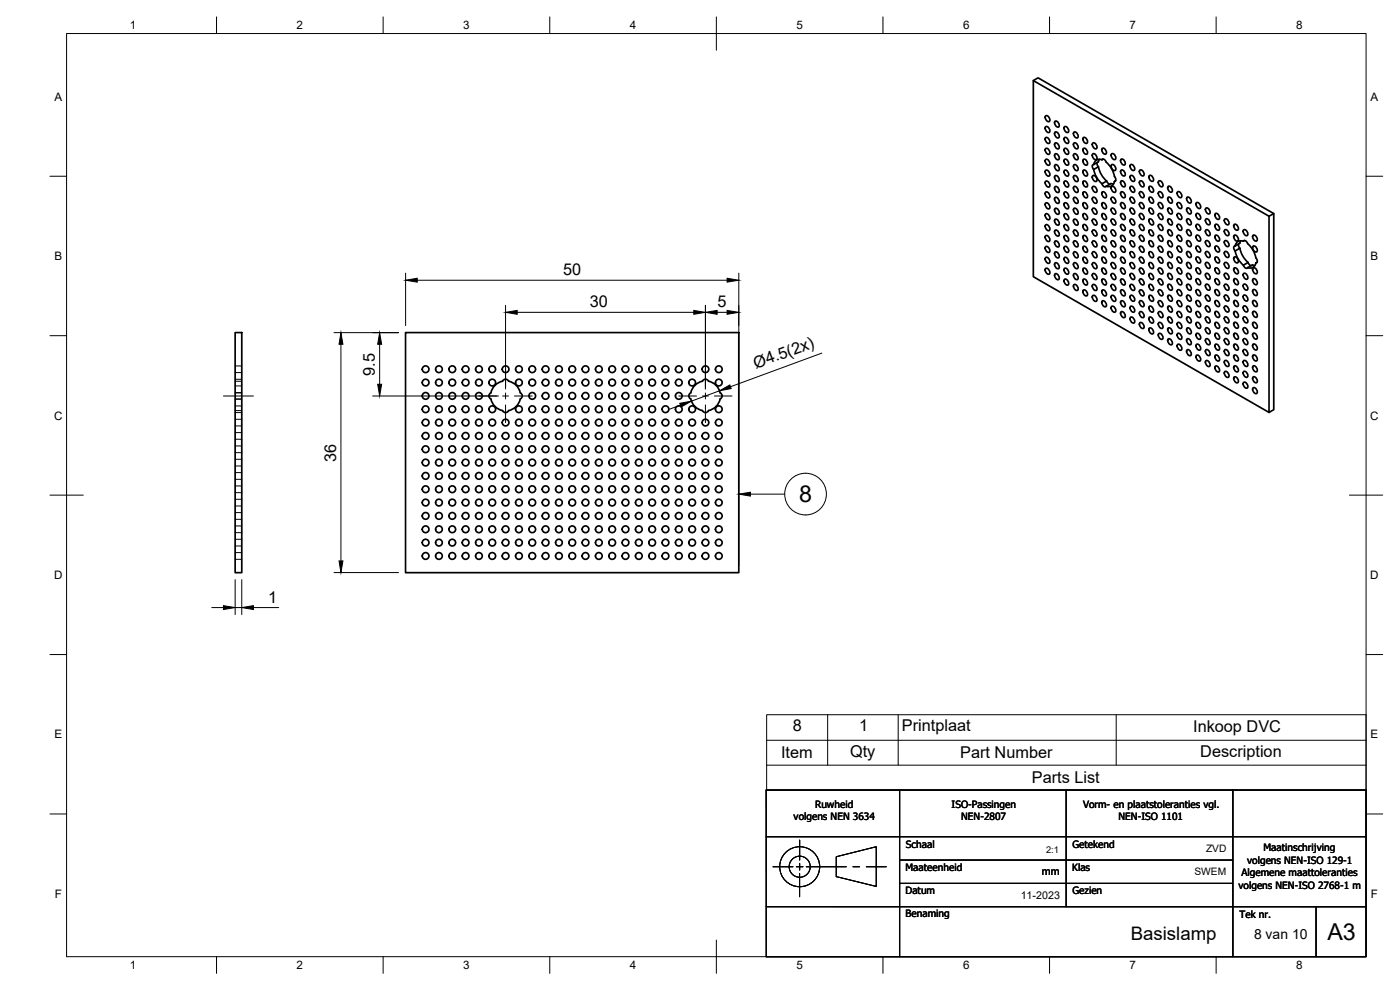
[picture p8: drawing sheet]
<svg xmlns="http://www.w3.org/2000/svg" width="420mm" height="297mm" viewBox="0 0 420 297" stroke-linecap="round" stroke-linejoin="round" font-family="sans-serif">
<!-- layer: Visible -->
<g fill="none" stroke="#000" stroke-width=".51">
<path d="M310.1 24.2l70.8 40.7v58.8l-70.8-40.7zM310.1 24.2l1.4-.8 70.8 40.7M313.9 38a1.16 1.16 0 0 1 1 1.7 1.16 1.16 0 0 1-1-1.7zM313.9 34.7a1.16 1.16 0 0 1 1 1.8 1.16 1.16 0 0 1-1-1.8zM316.7 39.6a1.16 1.16 0 0 1 1 1.8 1.16 1.16 0 0 1-1-1.8zM316.7 36.4a1.16 1.16 0 0 1 1 1.7 1.16 1.16 0 0 1-1-1.7zM319.5 38a1.16 1.16 0 0 1 1 1.7 1.16 1.16 0 0 1-1-1.7zM322.4 39.6a1.16 1.16 0 0 1 1 1.8 1.16 1.16 0 0 1-1-1.8zM313.9 57.6a1.16 1.16 0 0 1 1 1.8 1.16 1.16 0 0 1-1-1.8zM313.9 54.3a1.16 1.16 0 0 1 1 1.8 1.16 1.16 0 0 1-1-1.8zM313.9 51.1a1.16 1.16 0 0 1 1 1.7 1.16 1.16 0 0 1-1-1.7zM313.9 47.8a1.16 1.16 0 0 1 1 1.8 1.16 1.16 0 0 1-1-1.8z"/>
<path d="M313.9 44.5a1.16 1.16 0 0 1 1 1.8 1.16 1.16 0 0 1-1-1.8zM313.9 41.3a1.16 1.16 0 0 1 1 1.7 1.16 1.16 0 0 1-1-1.7zM316.7 59.2a1.16 1.16 0 0 1 1 1.8 1.16 1.16 0 0 1-1-1.8zM316.7 56a1.16 1.16 0 0 1 1 1.7 1.16 1.16 0 0 1-1-1.7zM316.7 52.7a1.16 1.16 0 0 1 1 1.7 1.16 1.16 0 0 1-1-1.7zM316.7 49.4a1.16 1.16 0 0 1 1 1.8 1.16 1.16 0 0 1-1-1.8zM316.7 46.2a1.16 1.16 0 0 1 1 1.7 1.16 1.16 0 0 1-1-1.7zM316.7 42.9a1.16 1.16 0 0 1 1 1.7 1.16 1.16 0 0 1-1-1.7zM319.5 57.6a1.16 1.16 0 0 1 1 1.8 1.16 1.16 0 0 1-1-1.8zM319.5 54.3a1.16 1.16 0 0 1 1 1.8 1.16 1.16 0 0 1-1-1.8zM319.5 51.1a1.16 1.16 0 0 1 1 1.7 1.16 1.16 0 0 1-1-1.7zM319.5 47.8a1.16 1.16 0 0 1 1 1.7 1.16 1.16 0 0 1-1-1.7z"/>
<path d="M319.5 44.5a1.16 1.16 0 0 1 1 1.8 1.16 1.16 0 0 1-1-1.8zM319.5 41.2a1.16 1.16 0 0 1 1 1.8 1.16 1.16 0 0 1-1-1.8zM322.4 59.2a1.16 1.16 0 0 1 1 1.8 1.16 1.16 0 0 1-1-1.8zM322.4 56a1.16 1.16 0 0 1 1 1.7 1.16 1.16 0 0 1-1-1.7zM322.4 52.7a1.16 1.16 0 0 1 1 1.7 1.16 1.16 0 0 1-1-1.7zM322.4 49.4a1.16 1.16 0 0 1 1 1.8 1.16 1.16 0 0 1-1-1.8zM322.4 46.2a1.16 1.16 0 0 1 1 1.7 1.16 1.16 0 0 1-1-1.7zM322.4 42.9a1.16 1.16 0 0 1 1 1.7 1.16 1.16 0 0 1-1-1.7zM325.2 57.6a1.16 1.16 0 0 1 1 1.7 1.16 1.16 0 0 1-1-1.7zM325.2 54.3a1.16 1.16 0 0 1 1 1.8 1.16 1.16 0 0 1-1-1.8zM325.2 51a1.16 1.16 0 0 1 1 1.8 1.16 1.16 0 0 1-1-1.8zM325.2 47.8a1.16 1.16 0 0 1 1 1.7 1.16 1.16 0 0 1-1-1.7z"/>
<path d="M325.2 44.5a1.16 1.16 0 0 1 1 1.7 1.16 1.16 0 0 1-1-1.7zM325.2 41.2a1.16 1.16 0 0 1 1 1.8 1.16 1.16 0 0 1-1-1.8zM328 59.2a1.16 1.16 0 0 1 1 1.8 1.16 1.16 0 0 1-1-1.8zM328 55.9a1.16 1.16 0 0 1 1 1.8 1.16 1.16 0 0 1-1-1.8zM328 52.7a1.16 1.16 0 0 1 1 1.7 1.16 1.16 0 0 1-1-1.7zM328 46.1a1.16 1.16 0 0 1 1 1.8 1.16 1.16 0 0 1-1-1.8zM328 42.9a1.16 1.16 0 0 1 1 1.7 1.16 1.16 0 0 1-1-1.7zM329.3 48.8l.2 1a10.5 10.5 0 0 0 2.8 4.9l.8 .6M329.6 48.6l-1.4 .8M329.6 50l-1.4 .9M329.9 47.8l-.2 .8M330.9 57.6a1.16 1.16 0 0 1 1 1.7 1.16 1.16 0 0 1-1-1.7z"/>
<path d="M330.9 44.5a1.16 1.16 0 0 1 1 1.7 1.16 1.16 0 0 1-1-1.7zM331 47.7l-.3 .2M332.1 54.3l-1.4 .8M333.7 59.2a1.16 1.16 0 0 1 1 1.7 1.16 1.16 0 0 1-1-1.7zM333.7 55.9a1.16 1.16 0 0 1 1 1.8 1.16 1.16 0 0 1-1-1.8zM333.7 49.4a1.16 1.16 0 0 1 1 1.7 1.16 1.16 0 0 1-1-1.7zM333.7 46.1a1.16 1.16 0 0 1 1 1.8 1.16 1.16 0 0 1-1-1.8zM334.2 55.2l-.8-.1-1.4 .8M334.5 54.4a.84 .84 0 0 0 0-1.5 8.8 8.8 0 0 0-2.6-4.5l-.3-.4a.52 .52 0 0 0-.9-.1 1.76 1.76 0 0 0-2.5 1.4 .84 .84 0 0 0-.4 .8 .84 .84 0 0 0 .4 .7 8.9 8.9 0 0 0 2.6 4.6l.3 .4a.52 .52 0 0 0 .9 .1M334.5 54.4a1.74 1.74 0 0 1-2.5 1.5M334.8 54.3l-.3 .1M336.5 57.6a1.16 1.16 0 0 1 1 1.7 1.16 1.16 0 0 1-1-1.7z"/>
<path d="M336.5 54.3a1.16 1.16 0 0 1 1 1.7 1.16 1.16 0 0 1-1-1.7zM336.5 51a1.16 1.16 0 0 1 1 1.8 1.16 1.16 0 0 1-1-1.8zM336.5 47.7a1.16 1.16 0 0 1 1 1.8 1.16 1.16 0 0 1-1-1.8zM339.3 59.2a1.16 1.16 0 0 1 1 1.7 1.16 1.16 0 0 1-1-1.7zM339.3 55.9a1.16 1.16 0 0 1 1 1.8 1.16 1.16 0 0 1-1-1.8zM339.3 52.7a1.16 1.16 0 0 1 1 1.7 1.16 1.16 0 0 1-1-1.7zM339.3 49.4a1.16 1.16 0 0 1 1 1.7 1.16 1.16 0 0 1-1-1.7zM342.2 57.5a1.16 1.16 0 0 1 1 1.8 1.16 1.16 0 0 1-1-1.8zM342.2 54.3a1.16 1.16 0 0 1 1 1.7 1.16 1.16 0 0 1-1-1.7zM342.2 51a1.16 1.16 0 0 1 1 1.7 1.16 1.16 0 0 1-1-1.7zM345 59.2a1.16 1.16 0 0 1 1 1.7 1.16 1.16 0 0 1-1-1.7zM345 55.9a1.16 1.16 0 0 1 1 1.8 1.16 1.16 0 0 1-1-1.8z"/>
<path d="M345 52.6a1.16 1.16 0 0 1 1 1.8 1.16 1.16 0 0 1-1-1.8zM347.8 57.5a1.16 1.16 0 0 1 1 1.8 1.16 1.16 0 0 1-1-1.8zM347.8 54.3a1.16 1.16 0 0 1 1 1.7 1.16 1.16 0 0 1-1-1.7zM350.6 59.2a1.16 1.16 0 0 1 1 1.7 1.16 1.16 0 0 1-1-1.7zM350.6 55.9a1.16 1.16 0 0 1 1 1.7 1.16 1.16 0 0 1-1-1.7zM353.5 57.5a1.16 1.16 0 0 1 1 1.8 1.16 1.16 0 0 1-1-1.8zM356.3 59.2a1.16 1.16 0 0 1 1 1.7 1.16 1.16 0 0 1-1-1.7zM313.9 77.2a1.16 1.16 0 0 1 1 1.8 1.16 1.16 0 0 1-1-1.8zM313.9 74a1.16 1.16 0 0 1 1 1.7 1.16 1.16 0 0 1-1-1.7zM313.9 70.7a1.16 1.16 0 0 1 1 1.7 1.16 1.16 0 0 1-1-1.7zM313.9 67.4a1.16 1.16 0 0 1 1 1.8 1.16 1.16 0 0 1-1-1.8zM313.9 64.1a1.16 1.16 0 0 1 1 1.8 1.16 1.16 0 0 1-1-1.8z"/>
<path d="M313.9 60.9a1.16 1.16 0 0 1 1 1.7 1.16 1.16 0 0 1-1-1.7zM316.7 78.9a1.16 1.16 0 0 1 1 1.7 1.16 1.16 0 0 1-1-1.7zM316.7 75.6a1.16 1.16 0 0 1 1 1.7 1.16 1.16 0 0 1-1-1.7zM316.7 72.3a1.16 1.16 0 0 1 1 1.8 1.16 1.16 0 0 1-1-1.8zM316.7 69.1a1.16 1.16 0 0 1 1 1.7 1.16 1.16 0 0 1-1-1.7zM316.7 65.8a1.16 1.16 0 0 1 1 1.7 1.16 1.16 0 0 1-1-1.7zM316.7 62.5a1.16 1.16 0 0 1 1 1.8 1.16 1.16 0 0 1-1-1.8zM319.5 77.2a1.16 1.16 0 0 1 1 1.8 1.16 1.16 0 0 1-1-1.8zM319.5 73.9a1.16 1.16 0 0 1 1 1.8 1.16 1.16 0 0 1-1-1.8zM319.5 70.7a1.16 1.16 0 0 1 1 1.7 1.16 1.16 0 0 1-1-1.7zM319.5 67.4a1.16 1.16 0 0 1 1 1.8 1.16 1.16 0 0 1-1-1.8zM319.5 64.1a1.16 1.16 0 0 1 1 1.8 1.16 1.16 0 0 1-1-1.8z"/>
<path d="M319.5 60.9a1.16 1.16 0 0 1 1 1.7 1.16 1.16 0 0 1-1-1.7zM322.4 78.8a1.16 1.16 0 0 1 1 1.8 1.16 1.16 0 0 1-1-1.8zM322.4 75.6a1.16 1.16 0 0 1 1 1.7 1.16 1.16 0 0 1-1-1.7zM322.4 72.3a1.16 1.16 0 0 1 1 1.7 1.16 1.16 0 0 1-1-1.7zM322.4 69a1.16 1.16 0 0 1 1 1.8 1.16 1.16 0 0 1-1-1.8zM322.4 65.8a1.16 1.16 0 0 1 1 1.7 1.16 1.16 0 0 1-1-1.7zM322.4 62.5a1.16 1.16 0 0 1 1 1.7 1.16 1.16 0 0 1-1-1.7zM325.2 77.2a1.16 1.16 0 0 1 1 1.8 1.16 1.16 0 0 1-1-1.8zM325.2 73.9a1.16 1.16 0 0 1 1 1.8 1.16 1.16 0 0 1-1-1.8zM325.2 70.7a1.16 1.16 0 0 1 1 1.7 1.16 1.16 0 0 1-1-1.7zM325.2 67.4a1.16 1.16 0 0 1 1 1.7 1.16 1.16 0 0 1-1-1.7zM325.2 64.1a1.16 1.16 0 0 1 1 1.8 1.16 1.16 0 0 1-1-1.8z"/>
<path d="M325.2 60.8a1.16 1.16 0 0 1 1 1.8 1.16 1.16 0 0 1-1-1.8zM328 78.8a1.16 1.16 0 0 1 1 1.8 1.16 1.16 0 0 1-1-1.8zM328 75.6a1.16 1.16 0 0 1 1 1.7 1.16 1.16 0 0 1-1-1.7zM328 72.3a1.16 1.16 0 0 1 1 1.7 1.16 1.16 0 0 1-1-1.7zM328 69a1.16 1.16 0 0 1 1 1.8 1.16 1.16 0 0 1-1-1.8zM328 65.8a1.16 1.16 0 0 1 1 1.7 1.16 1.16 0 0 1-1-1.7zM328 62.5a1.16 1.16 0 0 1 1 1.7 1.16 1.16 0 0 1-1-1.7zM330.9 77.2a1.16 1.16 0 0 1 1 1.7 1.16 1.16 0 0 1-1-1.7zM330.9 73.9a1.16 1.16 0 0 1 1 1.8 1.16 1.16 0 0 1-1-1.8zM330.9 70.6a1.16 1.16 0 0 1 1 1.8 1.16 1.16 0 0 1-1-1.8zM330.9 67.4a1.16 1.16 0 0 1 1 1.7 1.16 1.16 0 0 1-1-1.7zM330.9 64.1a1.16 1.16 0 0 1 1 1.7 1.16 1.16 0 0 1-1-1.7z"/>
<path d="M330.9 60.8a1.16 1.16 0 0 1 1 1.8 1.16 1.16 0 0 1-1-1.8zM333.7 78.8a1.16 1.16 0 0 1 1 1.8 1.16 1.16 0 0 1-1-1.8zM333.7 75.6a1.16 1.16 0 0 1 1 1.7 1.16 1.16 0 0 1-1-1.7zM333.7 72.3a1.16 1.16 0 0 1 1 1.7 1.16 1.16 0 0 1-1-1.7zM333.7 69a1.16 1.16 0 0 1 1 1.8 1.16 1.16 0 0 1-1-1.8zM333.7 65.7a1.16 1.16 0 0 1 1 1.8 1.16 1.16 0 0 1-1-1.8zM333.7 62.5a1.16 1.16 0 0 1 1 1.7 1.16 1.16 0 0 1-1-1.7zM336.5 77.2a1.16 1.16 0 0 1 1 1.7 1.16 1.16 0 0 1-1-1.7zM336.5 73.9a1.16 1.16 0 0 1 1 1.7 1.16 1.16 0 0 1-1-1.7zM336.5 70.6a1.16 1.16 0 0 1 1 1.8 1.16 1.16 0 0 1-1-1.8zM336.5 67.4a1.16 1.16 0 0 1 1 1.7 1.16 1.16 0 0 1-1-1.7zM336.5 64.1a1.16 1.16 0 0 1 1 1.7 1.16 1.16 0 0 1-1-1.7z"/>
<path d="M336.5 60.8a1.16 1.16 0 0 1 1 1.8 1.16 1.16 0 0 1-1-1.8zM339.3 78.8a1.16 1.16 0 0 1 1 1.8 1.16 1.16 0 0 1-1-1.8zM339.3 75.5a1.16 1.16 0 0 1 1 1.8 1.16 1.16 0 0 1-1-1.8zM339.3 72.3a1.16 1.16 0 0 1 1 1.7 1.16 1.16 0 0 1-1-1.7zM339.3 69a1.16 1.16 0 0 1 1 1.7 1.16 1.16 0 0 1-1-1.7zM339.3 65.7a1.16 1.16 0 0 1 1 1.8 1.16 1.16 0 0 1-1-1.8zM339.3 62.5a1.16 1.16 0 0 1 1 1.7 1.16 1.16 0 0 1-1-1.7zM342.2 77.2a1.16 1.16 0 0 1 1 1.7 1.16 1.16 0 0 1-1-1.7zM342.2 73.9a1.16 1.16 0 0 1 1 1.7 1.16 1.16 0 0 1-1-1.7zM342.2 70.6a1.16 1.16 0 0 1 1 1.8 1.16 1.16 0 0 1-1-1.8zM342.2 67.4a1.16 1.16 0 0 1 1 1.7 1.16 1.16 0 0 1-1-1.7zM342.2 64.1a1.16 1.16 0 0 1 1 1.7 1.16 1.16 0 0 1-1-1.7z"/>
<path d="M342.2 60.8a1.16 1.16 0 0 1 1 1.8 1.16 1.16 0 0 1-1-1.8zM345 78.8a1.16 1.16 0 0 1 1 1.7 1.16 1.16 0 0 1-1-1.7zM345 75.5a1.16 1.16 0 0 1 1 1.8 1.16 1.16 0 0 1-1-1.8zM345 72.3a1.16 1.16 0 0 1 1 1.7 1.16 1.16 0 0 1-1-1.7zM345 69a1.16 1.16 0 0 1 1 1.7 1.16 1.16 0 0 1-1-1.7zM345 65.7a1.16 1.16 0 0 1 1 1.8 1.16 1.16 0 0 1-1-1.8zM345 62.5a1.16 1.16 0 0 1 1 1.7 1.16 1.16 0 0 1-1-1.7zM347.8 77.2a1.16 1.16 0 0 1 1 1.7 1.16 1.16 0 0 1-1-1.7zM347.8 73.9a1.16 1.16 0 0 1 1 1.7 1.16 1.16 0 0 1-1-1.7zM347.8 70.6a1.16 1.16 0 0 1 1 1.8 1.16 1.16 0 0 1-1-1.8zM347.8 67.3a1.16 1.16 0 0 1 1 1.8 1.16 1.16 0 0 1-1-1.8zM347.8 64.1a1.16 1.16 0 0 1 1 1.7 1.16 1.16 0 0 1-1-1.7z"/>
<path d="M347.8 60.8a1.16 1.16 0 0 1 1 1.7 1.16 1.16 0 0 1-1-1.7zM350.6 78.8a1.16 1.16 0 0 1 1 1.7 1.16 1.16 0 0 1-1-1.7zM350.6 75.5a1.16 1.16 0 0 1 1 1.8 1.16 1.16 0 0 1-1-1.8zM350.6 72.3a1.16 1.16 0 0 1 1 1.7 1.16 1.16 0 0 1-1-1.7zM350.6 69a1.16 1.16 0 0 1 1 1.7 1.16 1.16 0 0 1-1-1.7zM350.6 65.7a1.16 1.16 0 0 1 1 1.8 1.16 1.16 0 0 1-1-1.8zM350.6 62.4a1.16 1.16 0 0 1 1 1.8 1.16 1.16 0 0 1-1-1.8zM353.5 77.1a1.16 1.16 0 0 1 1 1.8 1.16 1.16 0 0 1-1-1.8zM353.5 73.9a1.16 1.16 0 0 1 1 1.7 1.16 1.16 0 0 1-1-1.7zM353.5 70.6a1.16 1.16 0 0 1 1 1.7 1.16 1.16 0 0 1-1-1.7zM353.5 67.3a1.16 1.16 0 0 1 1 1.8 1.16 1.16 0 0 1-1-1.8zM353.5 64.1a1.16 1.16 0 0 1 1 1.7 1.16 1.16 0 0 1-1-1.7z"/>
<path d="M353.5 60.8a1.16 1.16 0 0 1 1 1.7 1.16 1.16 0 0 1-1-1.7zM356.3 78.8a1.16 1.16 0 0 1 1 1.7 1.16 1.16 0 0 1-1-1.7zM356.3 75.5a1.16 1.16 0 0 1 1 1.7 1.16 1.16 0 0 1-1-1.7zM356.3 72.2a1.16 1.16 0 0 1 1 1.8 1.16 1.16 0 0 1-1-1.8zM356.3 69a1.16 1.16 0 0 1 1 1.7 1.16 1.16 0 0 1-1-1.7zM356.3 65.7a1.16 1.16 0 0 1 1 1.7 1.16 1.16 0 0 1-1-1.7zM356.3 62.4a1.16 1.16 0 0 1 1 1.8 1.16 1.16 0 0 1-1-1.8zM359.1 77.1a1.16 1.16 0 0 1 1 1.8 1.16 1.16 0 0 1-1-1.8zM359.1 73.9a1.16 1.16 0 0 1 1 1.7 1.16 1.16 0 0 1-1-1.7zM359.1 70.6a1.16 1.16 0 0 1 1 1.7 1.16 1.16 0 0 1-1-1.7zM359.1 67.3a1.16 1.16 0 0 1 1 1.8 1.16 1.16 0 0 1-1-1.8zM359.1 64a1.16 1.16 0 0 1 1 1.8 1.16 1.16 0 0 1-1-1.8z"/>
<path d="M359.1 60.8a1.16 1.16 0 0 1 1 1.7 1.16 1.16 0 0 1-1-1.7zM362 78.8a1.16 1.16 0 0 1 1 1.7 1.16 1.16 0 0 1-1-1.7zM362 75.5a1.16 1.16 0 0 1 1 1.7 1.16 1.16 0 0 1-1-1.7zM362 72.2a1.16 1.16 0 0 1 1 1.8 1.16 1.16 0 0 1-1-1.8zM362 69a1.16 1.16 0 0 1 1 1.7 1.16 1.16 0 0 1-1-1.7zM362 65.7a1.16 1.16 0 0 1 1 1.7 1.16 1.16 0 0 1-1-1.7zM362 62.4a1.16 1.16 0 0 1 1 1.8 1.16 1.16 0 0 1-1-1.8zM364.8 77.1a1.16 1.16 0 0 1 1 1.8 1.16 1.16 0 0 1-1-1.8zM364.8 73.8a1.16 1.16 0 0 1 1 1.8 1.16 1.16 0 0 1-1-1.8zM364.8 70.6a1.16 1.16 0 0 1 1 1.7 1.16 1.16 0 0 1-1-1.7zM364.8 67.3a1.16 1.16 0 0 1 1 1.7 1.16 1.16 0 0 1-1-1.7zM364.8 64a1.16 1.16 0 0 1 1 1.8 1.16 1.16 0 0 1-1-1.8z"/>
<path d="M367.6 78.8a1.16 1.16 0 0 1 1 1.7 1.16 1.16 0 0 1-1-1.7zM367.6 75.5a1.16 1.16 0 0 1 1 1.7 1.16 1.16 0 0 1-1-1.7zM367.6 72.2a1.16 1.16 0 0 1 1 1.8 1.16 1.16 0 0 1-1-1.8zM367.6 68.9a1.16 1.16 0 0 1 1 1.8 1.16 1.16 0 0 1-1-1.8zM367.6 65.7a1.16 1.16 0 0 1 1 1.7 1.16 1.16 0 0 1-1-1.7zM370.5 77.1a1.16 1.16 0 0 1 1 1.7 1.16 1.16 0 0 1-1-1.7zM370.5 70.6a1.16 1.16 0 0 1 1 1.7 1.16 1.16 0 0 1-1-1.7zM370.5 67.3a1.16 1.16 0 0 1 1 1.7 1.16 1.16 0 0 1-1-1.7zM370.7 75.3l1 2.7 1.5 1.6 1.3-.8M371.7 73.2v.6l.4 .7M372.1 74.5l1.1 2.6 1.4 1.6M372.4 72.2l-.3 .8-1.4 .8a.85 .85 0 0 0 0 1.5l1.4-.8"/>
<path d="M373.1 72.4a.84 .84 0 0 1 1.3 .7M373.3 68.9a1.16 1.16 0 0 1 1 1.8 1.16 1.16 0 0 1-1-1.8zM373.5 72.2l-.4 .2a1.74 1.74 0 0 0-2.4 1.4M374.4 73.1l1.4 1.6 1.1 2.7M374.6 78.8l.4 .6 .5 .3M375.8 79.5l-1.4 .8M375.9 79.5l.7 .1M376.1 73.8a1.16 1.16 0 0 1 1 1.8 1.16 1.16 0 0 1-1-1.8zM376.1 70.6a1.16 1.16 0 0 1 1 1.7 1.16 1.16 0 0 1-1-1.7zM376.9 78.9a1.74 1.74 0 0 1-2.5 1.4 .84 .84 0 0 1-1.3-.7M376.9 77.4l.4 .7a.52 .52 0 0 1-.4 .8M377.3 78.7l-.4 .2"/>
<path d="M380.9 64.9l1.4-.8v58.8l-1.4 .8M70.6 99.8h2v72h-2zM121.7 99.8h100v72h-100zM313.9 80.5a1.16 1.16 0 0 1 1 1.8 1.16 1.16 0 0 1-1-1.8zM316.7 82.1a1.16 1.16 0 0 1 1 1.8 1.16 1.16 0 0 1-1-1.8zM319.5 83.8a1.16 1.16 0 0 1 1 1.7 1.16 1.16 0 0 1-1-1.7zM319.5 80.5a1.16 1.16 0 0 1 1 1.7 1.16 1.16 0 0 1-1-1.7zM322.4 85.4a1.16 1.16 0 0 1 1 1.7 1.16 1.16 0 0 1-1-1.7zM322.4 82.1a1.16 1.16 0 0 1 1 1.8 1.16 1.16 0 0 1-1-1.8zM325.2 87a1.16 1.16 0 0 1 1 1.8 1.16 1.16 0 0 1-1-1.8zM325.2 83.8a1.16 1.16 0 0 1 1 1.7 1.16 1.16 0 0 1-1-1.7zM325.2 80.5a1.16 1.16 0 0 1 1 1.7 1.16 1.16 0 0 1-1-1.7z"/>
<path d="M328 88.6a1.16 1.16 0 0 1 1 1.8 1.16 1.16 0 0 1-1-1.8zM328 85.4a1.16 1.16 0 0 1 1 1.7 1.16 1.16 0 0 1-1-1.7zM328 82.1a1.16 1.16 0 0 1 1 1.7 1.16 1.16 0 0 1-1-1.7zM330.9 90.3a1.16 1.16 0 0 1 1 1.7 1.16 1.16 0 0 1-1-1.7zM330.9 87a1.16 1.16 0 0 1 1 1.8 1.16 1.16 0 0 1-1-1.8zM330.9 83.7a1.16 1.16 0 0 1 1 1.8 1.16 1.16 0 0 1-1-1.8zM330.9 80.5a1.16 1.16 0 0 1 1 1.7 1.16 1.16 0 0 1-1-1.7zM333.7 91.9a1.16 1.16 0 0 1 1 1.7 1.16 1.16 0 0 1-1-1.7zM333.7 88.6a1.16 1.16 0 0 1 1 1.8 1.16 1.16 0 0 1-1-1.8zM333.7 85.4a1.16 1.16 0 0 1 1 1.7 1.16 1.16 0 0 1-1-1.7zM333.7 82.1a1.16 1.16 0 0 1 1 1.7 1.16 1.16 0 0 1-1-1.7zM336.5 93.5a1.16 1.16 0 0 1 1 1.8 1.16 1.16 0 0 1-1-1.8z"/>
<path d="M336.5 90.3a1.16 1.16 0 0 1 1 1.7 1.16 1.16 0 0 1-1-1.7zM336.5 87a1.16 1.16 0 0 1 1 1.7 1.16 1.16 0 0 1-1-1.7zM336.5 83.7a1.16 1.16 0 0 1 1 1.8 1.16 1.16 0 0 1-1-1.8zM336.5 80.4a1.16 1.16 0 0 1 1 1.8 1.16 1.16 0 0 1-1-1.8zM339.3 95.2a1.16 1.16 0 0 1 1 1.7 1.16 1.16 0 0 1-1-1.7zM339.3 91.9a1.16 1.16 0 0 1 1 1.7 1.16 1.16 0 0 1-1-1.7zM339.3 88.6a1.16 1.16 0 0 1 1 1.8 1.16 1.16 0 0 1-1-1.8zM339.3 85.4a1.16 1.16 0 0 1 1 1.7 1.16 1.16 0 0 1-1-1.7zM339.3 82.1a1.16 1.16 0 0 1 1 1.7 1.16 1.16 0 0 1-1-1.7zM342.2 96.8a1.16 1.16 0 0 1 1 1.7 1.16 1.16 0 0 1-1-1.7zM342.2 93.5a1.16 1.16 0 0 1 1 1.8 1.16 1.16 0 0 1-1-1.8zM342.2 90.2a1.16 1.16 0 0 1 1 1.8 1.16 1.16 0 0 1-1-1.8z"/>
<path d="M342.2 87a1.16 1.16 0 0 1 1 1.7 1.16 1.16 0 0 1-1-1.7zM342.2 83.7a1.16 1.16 0 0 1 1 1.7 1.16 1.16 0 0 1-1-1.7zM342.2 80.4a1.16 1.16 0 0 1 1 1.8 1.16 1.16 0 0 1-1-1.8zM345 98.4a1.16 1.16 0 0 1 1 1.8 1.16 1.16 0 0 1-1-1.8zM345 95.2a1.16 1.16 0 0 1 1 1.7 1.16 1.16 0 0 1-1-1.7zM345 91.9a1.16 1.16 0 0 1 1 1.7 1.16 1.16 0 0 1-1-1.7zM345 88.6a1.16 1.16 0 0 1 1 1.8 1.16 1.16 0 0 1-1-1.8zM345 85.3a1.16 1.16 0 0 1 1 1.8 1.16 1.16 0 0 1-1-1.8zM345 82.1a1.16 1.16 0 0 1 1 1.7 1.16 1.16 0 0 1-1-1.7zM347.8 96.8a1.16 1.16 0 0 1 1 1.7 1.16 1.16 0 0 1-1-1.7zM347.8 93.5a1.16 1.16 0 0 1 1 1.7 1.16 1.16 0 0 1-1-1.7zM347.8 90.2a1.16 1.16 0 0 1 1 1.8 1.16 1.16 0 0 1-1-1.8z"/>
<path d="M347.8 87a1.16 1.16 0 0 1 1 1.7 1.16 1.16 0 0 1-1-1.7zM347.8 83.7a1.16 1.16 0 0 1 1 1.7 1.16 1.16 0 0 1-1-1.7zM347.8 80.4a1.16 1.16 0 0 1 1 1.8 1.16 1.16 0 0 1-1-1.8zM350.6 98.4a1.16 1.16 0 0 1 1 1.7 1.16 1.16 0 0 1-1-1.7zM350.6 95.1a1.16 1.16 0 0 1 1 1.8 1.16 1.16 0 0 1-1-1.8zM350.6 91.9a1.16 1.16 0 0 1 1 1.7 1.16 1.16 0 0 1-1-1.7zM350.6 88.6a1.16 1.16 0 0 1 1 1.7 1.16 1.16 0 0 1-1-1.7zM350.6 85.3a1.16 1.16 0 0 1 1 1.8 1.16 1.16 0 0 1-1-1.8zM350.6 82.1a1.16 1.16 0 0 1 1 1.7 1.16 1.16 0 0 1-1-1.7zM353.5 96.8a1.16 1.16 0 0 1 1 1.7 1.16 1.16 0 0 1-1-1.7zM353.5 93.5a1.16 1.16 0 0 1 1 1.7 1.16 1.16 0 0 1-1-1.7zM353.5 90.2a1.16 1.16 0 0 1 1 1.8 1.16 1.16 0 0 1-1-1.8z"/>
<path d="M353.5 86.9a1.16 1.16 0 0 1 1 1.8 1.16 1.16 0 0 1-1-1.8zM353.5 83.7a1.16 1.16 0 0 1 1 1.7 1.16 1.16 0 0 1-1-1.7zM353.5 80.4a1.16 1.16 0 0 1 1 1.7 1.16 1.16 0 0 1-1-1.7zM356.3 98.4a1.16 1.16 0 0 1 1 1.7 1.16 1.16 0 0 1-1-1.7zM356.3 95.1a1.16 1.16 0 0 1 1 1.8 1.16 1.16 0 0 1-1-1.8zM356.3 91.9a1.16 1.16 0 0 1 1 1.7 1.16 1.16 0 0 1-1-1.7zM356.3 88.6a1.16 1.16 0 0 1 1 1.7 1.16 1.16 0 0 1-1-1.7zM356.3 85.3a1.16 1.16 0 0 1 1 1.8 1.16 1.16 0 0 1-1-1.8zM356.3 82a1.16 1.16 0 0 1 1 1.8 1.16 1.16 0 0 1-1-1.8zM359.1 96.7a1.16 1.16 0 0 1 1 1.8 1.16 1.16 0 0 1-1-1.8zM359.1 93.5a1.16 1.16 0 0 1 1 1.7 1.16 1.16 0 0 1-1-1.7zM359.1 90.2a1.16 1.16 0 0 1 1 1.7 1.16 1.16 0 0 1-1-1.7z"/>
<path d="M359.1 86.9a1.16 1.16 0 0 1 1 1.8 1.16 1.16 0 0 1-1-1.8zM359.1 83.7a1.16 1.16 0 0 1 1 1.7 1.16 1.16 0 0 1-1-1.7zM359.1 80.4a1.16 1.16 0 0 1 1 1.7 1.16 1.16 0 0 1-1-1.7zM362 98.4a1.16 1.16 0 0 1 1 1.7 1.16 1.16 0 0 1-1-1.7zM362 95.1a1.16 1.16 0 0 1 1 1.8 1.16 1.16 0 0 1-1-1.8zM362 91.8a1.16 1.16 0 0 1 1 1.8 1.16 1.16 0 0 1-1-1.8zM362 88.6a1.16 1.16 0 0 1 1 1.7 1.16 1.16 0 0 1-1-1.7zM362 85.3a1.16 1.16 0 0 1 1 1.7 1.16 1.16 0 0 1-1-1.7zM362 82a1.16 1.16 0 0 1 1 1.8 1.16 1.16 0 0 1-1-1.8zM364.8 96.7a1.16 1.16 0 0 1 1 1.8 1.16 1.16 0 0 1-1-1.8zM364.8 93.5a1.16 1.16 0 0 1 1 1.7 1.16 1.16 0 0 1-1-1.7zM364.8 90.2a1.16 1.16 0 0 1 1 1.7 1.16 1.16 0 0 1-1-1.7z"/>
<path d="M364.8 86.9a1.16 1.16 0 0 1 1 1.8 1.16 1.16 0 0 1-1-1.8zM364.8 83.7a1.16 1.16 0 0 1 1 1.7 1.16 1.16 0 0 1-1-1.7zM364.8 80.4a1.16 1.16 0 0 1 1 1.7 1.16 1.16 0 0 1-1-1.7zM367.6 98.4a1.16 1.16 0 0 1 1 1.7 1.16 1.16 0 0 1-1-1.7zM367.6 95.1a1.16 1.16 0 0 1 1 1.7 1.16 1.16 0 0 1-1-1.7zM367.6 91.8a1.16 1.16 0 0 1 1 1.8 1.16 1.16 0 0 1-1-1.8zM367.6 88.6a1.16 1.16 0 0 1 1 1.7 1.16 1.16 0 0 1-1-1.7zM367.6 85.3a1.16 1.16 0 0 1 1 1.7 1.16 1.16 0 0 1-1-1.7zM367.6 82a1.16 1.16 0 0 1 1 1.8 1.16 1.16 0 0 1-1-1.8zM370.5 96.7a1.16 1.16 0 0 1 1 1.8 1.16 1.16 0 0 1-1-1.8zM370.5 93.5a1.16 1.16 0 0 1 1 1.7 1.16 1.16 0 0 1-1-1.7zM370.5 90.2a1.16 1.16 0 0 1 1 1.7 1.16 1.16 0 0 1-1-1.7z"/>
<path d="M370.5 86.9a1.16 1.16 0 0 1 1 1.8 1.16 1.16 0 0 1-1-1.8zM370.5 83.6a1.16 1.16 0 0 1 1 1.8 1.16 1.16 0 0 1-1-1.8zM370.5 80.4a1.16 1.16 0 0 1 1 1.7 1.16 1.16 0 0 1-1-1.7zM373.3 98.4a1.16 1.16 0 0 1 1 1.7 1.16 1.16 0 0 1-1-1.7zM373.3 95.1a1.16 1.16 0 0 1 1 1.7 1.16 1.16 0 0 1-1-1.7zM373.3 91.8a1.16 1.16 0 0 1 1 1.8 1.16 1.16 0 0 1-1-1.8zM373.3 88.6a1.16 1.16 0 0 1 1 1.7 1.16 1.16 0 0 1-1-1.7zM373.3 85.3a1.16 1.16 0 0 1 1 1.7 1.16 1.16 0 0 1-1-1.7zM373.3 82a1.16 1.16 0 0 1 1 1.8 1.16 1.16 0 0 1-1-1.8zM376.1 100a1.16 1.16 0 0 1 1 1.7 1.16 1.16 0 0 1-1-1.7zM376.1 96.7a1.16 1.16 0 0 1 1 1.8 1.16 1.16 0 0 1-1-1.8zM376.1 93.4a1.16 1.16 0 0 1 1 1.8 1.16 1.16 0 0 1-1-1.8z"/>
<path d="M376.1 90.2a1.16 1.16 0 0 1 1 1.7 1.16 1.16 0 0 1-1-1.7zM376.1 86.9a1.16 1.16 0 0 1 1 1.7 1.16 1.16 0 0 1-1-1.7zM376.1 83.6a1.16 1.16 0 0 1 1 1.8 1.16 1.16 0 0 1-1-1.8zM376.1 80.4a1.16 1.16 0 0 1 1 1.7 1.16 1.16 0 0 1-1-1.7zM148.6 115.6l1-.8 1.2-.4a1 1 0 0 1 .9-.6 1 1 0 0 1 .9 .6 4.5 4.5 0 0 1 3.5 3.5 1 1 0 0 1 .6 .9 1 1 0 0 1-.6 .9 4.5 4.5 0 0 1-3.4 3.5 1.01 1.01 0 0 1-1 .6 1.01 1.01 0 0 1-.9-.6 4.5 4.5 0 0 1-3.5-3.5 1 1 0 0 1-.6-.9 1 1 0 0 1 .6-.9l.5-1.3zM208.5 115.6l1.1-.8 1.2-.4a1 1 0 0 1 .9-.6 1 1 0 0 1 .9 .6 4.5 4.5 0 0 1 3.5 3.5 1 1 0 0 1 .6 .9 1 1 0 0 1-.6 .9 4.5 4.5 0 0 1-3.5 3.5 1.01 1.01 0 0 1-.9 .6 1.01 1.01 0 0 1-.9-.6 4.5 4.5 0 0 1-3.5-3.5 1 1 0 0 1-.6-.9 1 1 0 0 1 .6-.9l.5-1.3zM347.8 100a1.16 1.16 0 0 1 1 1.8 1.16 1.16 0 0 1-1-1.8zM350.6 101.7a1.16 1.16 0 0 1 1 1.7 1.16 1.16 0 0 1-1-1.7zM353.5 103.3a1.16 1.16 0 0 1 1 1.7 1.16 1.16 0 0 1-1-1.7zM353.5 100a1.16 1.16 0 0 1 1 1.8 1.16 1.16 0 0 1-1-1.8zM356.3 104.9a1.16 1.16 0 0 1 1 1.8 1.16 1.16 0 0 1-1-1.8zM356.3 101.7a1.16 1.16 0 0 1 1 1.7 1.16 1.16 0 0 1-1-1.7z"/>
<path d="M359.1 106.6a1.16 1.16 0 0 1 1 1.7 1.16 1.16 0 0 1-1-1.7zM359.1 103.3a1.16 1.16 0 0 1 1 1.7 1.16 1.16 0 0 1-1-1.7zM359.1 100a1.16 1.16 0 0 1 1 1.8 1.16 1.16 0 0 1-1-1.8zM362 108.2a1.16 1.16 0 0 1 1 1.7 1.16 1.16 0 0 1-1-1.7zM362 104.9a1.16 1.16 0 0 1 1 1.8 1.16 1.16 0 0 1-1-1.8zM362 101.7a1.16 1.16 0 0 1 1 1.7 1.16 1.16 0 0 1-1-1.7zM364.8 109.8a1.16 1.16 0 0 1 1 1.8 1.16 1.16 0 0 1-1-1.8zM364.8 106.5a1.16 1.16 0 0 1 1 1.8 1.16 1.16 0 0 1-1-1.8zM364.8 103.3a1.16 1.16 0 0 1 1 1.7 1.16 1.16 0 0 1-1-1.7zM364.8 100a1.16 1.16 0 0 1 1 1.7 1.16 1.16 0 0 1-1-1.7zM367.6 111.5a1.16 1.16 0 0 1 1 1.7 1.16 1.16 0 0 1-1-1.7zM367.6 108.2a1.16 1.16 0 0 1 1 1.7 1.16 1.16 0 0 1-1-1.7z"/>
<path d="M367.6 104.9a1.16 1.16 0 0 1 1 1.8 1.16 1.16 0 0 1-1-1.8zM367.6 101.6a1.16 1.16 0 0 1 1 1.8 1.16 1.16 0 0 1-1-1.8zM370.5 113.1a1.16 1.16 0 0 1 1 1.7 1.16 1.16 0 0 1-1-1.7zM370.5 109.8a1.16 1.16 0 0 1 1 1.7 1.16 1.16 0 0 1-1-1.7zM370.5 106.5a1.16 1.16 0 0 1 1 1.8 1.16 1.16 0 0 1-1-1.8zM370.5 103.3a1.16 1.16 0 0 1 1 1.7 1.16 1.16 0 0 1-1-1.7zM370.5 100a1.16 1.16 0 0 1 1 1.7 1.16 1.16 0 0 1-1-1.7zM373.3 114.7a1.16 1.16 0 0 1 1 1.7 1.16 1.16 0 0 1-1-1.7zM373.3 111.4a1.16 1.16 0 0 1 1 1.8 1.16 1.16 0 0 1-1-1.8zM373.3 108.2a1.16 1.16 0 0 1 1 1.7 1.16 1.16 0 0 1-1-1.7zM373.3 104.9a1.16 1.16 0 0 1 1 1.7 1.16 1.16 0 0 1-1-1.7zM373.3 101.6a1.16 1.16 0 0 1 1 1.8 1.16 1.16 0 0 1-1-1.8z"/>
<path d="M376.1 116.3a1.16 1.16 0 0 1 1 1.8 1.16 1.16 0 0 1-1-1.8zM376.1 113.1a1.16 1.16 0 0 1 1 1.7 1.16 1.16 0 0 1-1-1.7zM376.1 109.8a1.16 1.16 0 0 1 1 1.7 1.16 1.16 0 0 1-1-1.7zM376.1 106.5a1.16 1.16 0 0 1 1 1.8 1.16 1.16 0 0 1-1-1.8zM376.1 103.2a1.16 1.16 0 0 1 1 1.8 1.16 1.16 0 0 1-1-1.8z"/>
<circle cx="127.7" cy="118.8" r="1.01"/>
<circle cx="127.7" cy="114.8" r="1.01"/>
<circle cx="127.7" cy="110.8" r="1.01"/>
<circle cx="131.7" cy="118.8" r="1.01"/>
<circle cx="131.7" cy="114.8" r="1.01"/>
<circle cx="131.7" cy="110.8" r="1.01"/>
<circle cx="135.7" cy="110.8" r="1.01"/>
<circle cx="135.7" cy="114.8" r="1.01"/>
<circle cx="135.7" cy="118.8" r="1.01"/>
<circle cx="139.7" cy="118.8" r="1.01"/>
<circle cx="139.7" cy="114.8" r="1.01"/>
<circle cx="139.7" cy="110.8" r="1.01"/>
<circle cx="143.7" cy="114.8" r="1.01"/>
<circle cx="143.7" cy="118.8" r="1.01"/>
<circle cx="143.7" cy="110.8" r="1.01"/>
<circle cx="147.7" cy="114.8" r="1.01"/>
<circle cx="147.7" cy="110.8" r="1.01"/>
<circle cx="151.7" cy="110.8" r="1.01"/>
<circle cx="155.7" cy="114.8" r="1.01"/>
<circle cx="155.7" cy="110.8" r="1.01"/>
<circle cx="159.7" cy="114.8" r="1.01"/>
<circle cx="159.7" cy="110.8" r="1.01"/>
<circle cx="159.7" cy="118.8" r="1.01"/>
<circle cx="163.7" cy="118.8" r="1.01"/>
<circle cx="163.7" cy="110.8" r="1.01"/>
<circle cx="163.7" cy="114.8" r="1.01"/>
<circle cx="167.7" cy="114.8" r="1.01"/>
<circle cx="167.7" cy="118.8" r="1.01"/>
<circle cx="167.7" cy="110.8" r="1.01"/>
<circle cx="171.7" cy="110.8" r="1.01"/>
<circle cx="171.7" cy="118.8" r="1.01"/>
<circle cx="171.7" cy="114.8" r="1.01"/>
<circle cx="175.7" cy="110.8" r="1.01"/>
<circle cx="175.7" cy="118.8" r="1.01"/>
<circle cx="175.7" cy="114.8" r="1.01"/>
<circle cx="179.7" cy="110.8" r="1.01"/>
<circle cx="179.7" cy="118.8" r="1.01"/>
<circle cx="179.7" cy="114.8" r="1.01"/>
<circle cx="183.7" cy="110.8" r="1.01"/>
<circle cx="183.7" cy="114.8" r="1.01"/>
<circle cx="183.7" cy="118.8" r="1.01"/>
<circle cx="187.7" cy="110.8" r="1.01"/>
<circle cx="187.7" cy="114.8" r="1.01"/>
<circle cx="187.7" cy="118.8" r="1.01"/>
<circle cx="191.7" cy="118.8" r="1.01"/>
<circle cx="191.7" cy="114.8" r="1.01"/>
<circle cx="191.7" cy="110.8" r="1.01"/>
<circle cx="195.7" cy="114.8" r="1.01"/>
<circle cx="195.7" cy="118.8" r="1.01"/>
<circle cx="195.7" cy="110.8" r="1.01"/>
<circle cx="199.7" cy="110.8" r="1.01"/>
<circle cx="199.7" cy="114.8" r="1.01"/>
<circle cx="199.7" cy="118.8" r="1.01"/>
<circle cx="203.7" cy="114.8" r="1.01"/>
<circle cx="203.7" cy="118.8" r="1.01"/>
<circle cx="203.7" cy="110.8" r="1.01"/>
<circle cx="207.7" cy="114.8" r="1.01"/>
<circle cx="207.7" cy="110.8" r="1.01"/>
<circle cx="211.7" cy="110.8" r="1.01"/>
<circle cx="215.7" cy="114.8" r="1.01"/>
<circle cx="215.7" cy="110.8" r="1.01"/>
<circle cx="127.7" cy="134.8" r="1.01"/>
<circle cx="127.7" cy="138.8" r="1.01"/>
<circle cx="127.7" cy="130.8" r="1.01"/>
<circle cx="127.7" cy="122.8" r="1.01"/>
<circle cx="127.7" cy="126.8" r="1.01"/>
<circle cx="131.7" cy="138.8" r="1.01"/>
<circle cx="131.7" cy="126.8" r="1.01"/>
<circle cx="131.7" cy="122.8" r="1.01"/>
<circle cx="131.7" cy="130.8" r="1.01"/>
<circle cx="131.7" cy="134.8" r="1.01"/>
<circle cx="135.7" cy="138.8" r="1.01"/>
<circle cx="135.7" cy="122.8" r="1.01"/>
<circle cx="135.7" cy="134.8" r="1.01"/>
<circle cx="135.7" cy="130.8" r="1.01"/>
<circle cx="135.7" cy="126.8" r="1.01"/>
<circle cx="139.7" cy="138.8" r="1.01"/>
<circle cx="139.7" cy="134.8" r="1.01"/>
<circle cx="139.7" cy="122.8" r="1.01"/>
<circle cx="139.7" cy="126.8" r="1.01"/>
<circle cx="139.7" cy="130.8" r="1.01"/>
<circle cx="143.7" cy="138.8" r="1.01"/>
<circle cx="143.7" cy="134.8" r="1.01"/>
<circle cx="143.7" cy="122.8" r="1.01"/>
<circle cx="143.7" cy="130.8" r="1.01"/>
<circle cx="143.7" cy="126.8" r="1.01"/>
<circle cx="147.7" cy="134.8" r="1.01"/>
<circle cx="147.7" cy="138.8" r="1.01"/>
<circle cx="147.7" cy="130.8" r="1.01"/>
<circle cx="147.7" cy="122.8" r="1.01"/>
<circle cx="147.7" cy="126.8" r="1.01"/>
<circle cx="151.7" cy="134.8" r="1.01"/>
<circle cx="151.7" cy="130.8" r="1.01"/>
<circle cx="151.7" cy="138.8" r="1.01"/>
<circle cx="151.7" cy="126.8" r="1.01"/>
<circle cx="155.7" cy="134.8" r="1.01"/>
<circle cx="155.7" cy="126.8" r="1.01"/>
<circle cx="155.7" cy="138.8" r="1.01"/>
<circle cx="155.7" cy="122.8" r="1.01"/>
<circle cx="155.7" cy="130.8" r="1.01"/>
<circle cx="159.7" cy="138.8" r="1.01"/>
<circle cx="159.7" cy="130.8" r="1.01"/>
<circle cx="159.7" cy="134.8" r="1.01"/>
<circle cx="159.7" cy="126.8" r="1.01"/>
<circle cx="159.7" cy="122.8" r="1.01"/>
<circle cx="163.7" cy="122.8" r="1.01"/>
<circle cx="163.7" cy="138.8" r="1.01"/>
<circle cx="163.7" cy="126.8" r="1.01"/>
<circle cx="163.7" cy="134.8" r="1.01"/>
<circle cx="163.7" cy="130.8" r="1.01"/>
<circle cx="167.7" cy="138.8" r="1.01"/>
<circle cx="167.7" cy="134.8" r="1.01"/>
<circle cx="167.7" cy="122.8" r="1.01"/>
<circle cx="167.7" cy="130.8" r="1.01"/>
<circle cx="167.7" cy="126.8" r="1.01"/>
<circle cx="171.7" cy="138.8" r="1.01"/>
<circle cx="171.7" cy="134.8" r="1.01"/>
<circle cx="171.7" cy="126.8" r="1.01"/>
<circle cx="171.7" cy="130.8" r="1.01"/>
<circle cx="171.7" cy="122.8" r="1.01"/>
<circle cx="175.7" cy="130.8" r="1.01"/>
<circle cx="175.7" cy="134.8" r="1.01"/>
<circle cx="175.7" cy="122.8" r="1.01"/>
<circle cx="175.7" cy="138.8" r="1.01"/>
<circle cx="175.7" cy="126.8" r="1.01"/>
<circle cx="179.7" cy="126.8" r="1.01"/>
<circle cx="179.7" cy="122.8" r="1.01"/>
<circle cx="179.7" cy="138.8" r="1.01"/>
<circle cx="179.7" cy="130.8" r="1.01"/>
<circle cx="179.7" cy="134.8" r="1.01"/>
<circle cx="183.7" cy="134.8" r="1.01"/>
<circle cx="183.7" cy="126.8" r="1.01"/>
<circle cx="183.7" cy="130.8" r="1.01"/>
<circle cx="183.7" cy="122.8" r="1.01"/>
<circle cx="183.7" cy="138.8" r="1.01"/>
<circle cx="187.7" cy="134.8" r="1.01"/>
<circle cx="187.7" cy="130.8" r="1.01"/>
<circle cx="187.7" cy="122.8" r="1.01"/>
<circle cx="187.7" cy="138.8" r="1.01"/>
<circle cx="187.7" cy="126.8" r="1.01"/>
<circle cx="191.7" cy="122.8" r="1.01"/>
<circle cx="191.7" cy="138.8" r="1.01"/>
<circle cx="191.7" cy="134.8" r="1.01"/>
<circle cx="191.7" cy="130.8" r="1.01"/>
<circle cx="191.7" cy="126.8" r="1.01"/>
<circle cx="195.7" cy="134.8" r="1.01"/>
<circle cx="195.7" cy="122.8" r="1.01"/>
<circle cx="195.7" cy="126.8" r="1.01"/>
<circle cx="195.7" cy="130.8" r="1.01"/>
<circle cx="195.7" cy="138.8" r="1.01"/>
<circle cx="199.7" cy="130.8" r="1.01"/>
<circle cx="199.7" cy="134.8" r="1.01"/>
<circle cx="199.7" cy="138.8" r="1.01"/>
<circle cx="199.7" cy="126.8" r="1.01"/>
<circle cx="199.7" cy="122.8" r="1.01"/>
<circle cx="203.7" cy="138.8" r="1.01"/>
<circle cx="203.7" cy="122.8" r="1.01"/>
<circle cx="203.7" cy="134.8" r="1.01"/>
<circle cx="203.7" cy="130.8" r="1.01"/>
<circle cx="203.7" cy="126.8" r="1.01"/>
<circle cx="207.7" cy="138.8" r="1.01"/>
<circle cx="207.7" cy="134.8" r="1.01"/>
<circle cx="207.7" cy="126.8" r="1.01"/>
<circle cx="207.7" cy="122.8" r="1.01"/>
<circle cx="207.7" cy="130.8" r="1.01"/>
<circle cx="211.7" cy="126.8" r="1.01"/>
<circle cx="211.7" cy="134.8" r="1.01"/>
<circle cx="211.7" cy="130.8" r="1.01"/>
<circle cx="211.7" cy="138.8" r="1.01"/>
<circle cx="215.7" cy="134.8" r="1.01"/>
<circle cx="215.7" cy="122.8" r="1.01"/>
<circle cx="215.7" cy="138.8" r="1.01"/>
<circle cx="215.7" cy="130.8" r="1.01"/>
<circle cx="215.7" cy="126.8" r="1.01"/>
<circle cx="127.7" cy="158.8" r="1.01"/>
<circle cx="127.7" cy="150.8" r="1.01"/>
<circle cx="127.7" cy="154.8" r="1.01"/>
<circle cx="127.7" cy="146.8" r="1.01"/>
<circle cx="127.7" cy="142.8" r="1.01"/>
<circle cx="131.7" cy="158.8" r="1.01"/>
<circle cx="131.7" cy="150.8" r="1.01"/>
<circle cx="131.7" cy="142.8" r="1.01"/>
<circle cx="131.7" cy="146.8" r="1.01"/>
<circle cx="131.7" cy="154.8" r="1.01"/>
<circle cx="135.7" cy="142.8" r="1.01"/>
<circle cx="135.7" cy="154.8" r="1.01"/>
<circle cx="135.7" cy="158.8" r="1.01"/>
<circle cx="135.7" cy="150.8" r="1.01"/>
<circle cx="135.7" cy="146.8" r="1.01"/>
<circle cx="139.7" cy="158.8" r="1.01"/>
<circle cx="139.7" cy="142.8" r="1.01"/>
<circle cx="139.7" cy="154.8" r="1.01"/>
<circle cx="139.7" cy="146.8" r="1.01"/>
<circle cx="139.7" cy="150.8" r="1.01"/>
<circle cx="143.7" cy="158.8" r="1.01"/>
<circle cx="143.7" cy="142.8" r="1.01"/>
<circle cx="143.7" cy="146.8" r="1.01"/>
<circle cx="143.7" cy="150.8" r="1.01"/>
<circle cx="143.7" cy="154.8" r="1.01"/>
<circle cx="147.7" cy="146.8" r="1.01"/>
<circle cx="147.7" cy="158.8" r="1.01"/>
<circle cx="147.7" cy="154.8" r="1.01"/>
<circle cx="147.7" cy="150.8" r="1.01"/>
<circle cx="147.7" cy="142.8" r="1.01"/>
<circle cx="151.7" cy="142.8" r="1.01"/>
<circle cx="151.7" cy="158.8" r="1.01"/>
<circle cx="151.7" cy="154.8" r="1.01"/>
<circle cx="151.7" cy="146.8" r="1.01"/>
<circle cx="151.7" cy="150.8" r="1.01"/>
<circle cx="155.7" cy="142.8" r="1.01"/>
<circle cx="155.7" cy="150.8" r="1.01"/>
<circle cx="155.7" cy="154.8" r="1.01"/>
<circle cx="155.7" cy="158.8" r="1.01"/>
<circle cx="155.7" cy="146.8" r="1.01"/>
<circle cx="159.7" cy="158.8" r="1.01"/>
<circle cx="159.7" cy="154.8" r="1.01"/>
<circle cx="159.7" cy="146.8" r="1.01"/>
<circle cx="159.7" cy="150.8" r="1.01"/>
<circle cx="159.7" cy="142.8" r="1.01"/>
<circle cx="163.7" cy="158.8" r="1.01"/>
<circle cx="163.7" cy="150.8" r="1.01"/>
<circle cx="163.7" cy="142.8" r="1.01"/>
<circle cx="163.7" cy="154.8" r="1.01"/>
<circle cx="163.7" cy="146.8" r="1.01"/>
<circle cx="167.7" cy="158.8" r="1.01"/>
<circle cx="167.7" cy="154.8" r="1.01"/>
<circle cx="167.7" cy="146.8" r="1.01"/>
<circle cx="167.7" cy="150.8" r="1.01"/>
<circle cx="167.7" cy="142.8" r="1.01"/>
<circle cx="171.7" cy="158.8" r="1.01"/>
<circle cx="171.7" cy="154.8" r="1.01"/>
<circle cx="171.7" cy="146.8" r="1.01"/>
<circle cx="171.7" cy="150.8" r="1.01"/>
<circle cx="171.7" cy="142.8" r="1.01"/>
<circle cx="175.7" cy="150.8" r="1.01"/>
<circle cx="175.7" cy="154.8" r="1.01"/>
<circle cx="175.7" cy="146.8" r="1.01"/>
<circle cx="175.7" cy="142.8" r="1.01"/>
<circle cx="175.7" cy="158.8" r="1.01"/>
<circle cx="179.7" cy="142.8" r="1.01"/>
<circle cx="179.7" cy="150.8" r="1.01"/>
<circle cx="179.7" cy="158.8" r="1.01"/>
<circle cx="179.7" cy="154.8" r="1.01"/>
<circle cx="179.7" cy="146.8" r="1.01"/>
<circle cx="183.7" cy="142.8" r="1.01"/>
<circle cx="183.7" cy="154.8" r="1.01"/>
<circle cx="183.7" cy="146.8" r="1.01"/>
<circle cx="183.7" cy="150.8" r="1.01"/>
<circle cx="183.7" cy="158.8" r="1.01"/>
<circle cx="187.7" cy="154.8" r="1.01"/>
<circle cx="187.7" cy="146.8" r="1.01"/>
<circle cx="187.7" cy="158.8" r="1.01"/>
<circle cx="187.7" cy="142.8" r="1.01"/>
<circle cx="187.7" cy="150.8" r="1.01"/>
<circle cx="191.7" cy="150.8" r="1.01"/>
<circle cx="191.7" cy="158.8" r="1.01"/>
<circle cx="191.7" cy="142.8" r="1.01"/>
<circle cx="191.7" cy="146.8" r="1.01"/>
<circle cx="191.7" cy="154.8" r="1.01"/>
<circle cx="195.7" cy="142.8" r="1.01"/>
<circle cx="195.7" cy="150.8" r="1.01"/>
<circle cx="195.7" cy="158.8" r="1.01"/>
<circle cx="195.7" cy="154.8" r="1.01"/>
<circle cx="195.7" cy="146.8" r="1.01"/>
<circle cx="199.7" cy="154.8" r="1.01"/>
<circle cx="199.7" cy="146.8" r="1.01"/>
<circle cx="199.7" cy="158.8" r="1.01"/>
<circle cx="199.7" cy="142.8" r="1.01"/>
<circle cx="199.7" cy="150.8" r="1.01"/>
<circle cx="203.7" cy="158.8" r="1.01"/>
<circle cx="203.7" cy="154.8" r="1.01"/>
<circle cx="203.7" cy="150.8" r="1.01"/>
<circle cx="203.7" cy="146.8" r="1.01"/>
<circle cx="203.7" cy="142.8" r="1.01"/>
<circle cx="207.7" cy="154.8" r="1.01"/>
<circle cx="207.7" cy="158.8" r="1.01"/>
<circle cx="207.7" cy="142.8" r="1.01"/>
<circle cx="207.7" cy="146.8" r="1.01"/>
<circle cx="207.7" cy="150.8" r="1.01"/>
<circle cx="211.7" cy="146.8" r="1.01"/>
<circle cx="211.7" cy="154.8" r="1.01"/>
<circle cx="211.7" cy="158.8" r="1.01"/>
<circle cx="211.7" cy="142.8" r="1.01"/>
<circle cx="211.7" cy="150.8" r="1.01"/>
<circle cx="215.7" cy="150.8" r="1.01"/>
<circle cx="215.7" cy="142.8" r="1.01"/>
<circle cx="215.7" cy="158.8" r="1.01"/>
<circle cx="215.7" cy="154.8" r="1.01"/>
<circle cx="215.7" cy="146.8" r="1.01"/>
<circle cx="127.7" cy="166.8" r="1.01"/>
<circle cx="127.7" cy="162.8" r="1.01"/>
<circle cx="131.7" cy="162.8" r="1.01"/>
<circle cx="131.7" cy="166.8" r="1.01"/>
<circle cx="135.7" cy="166.8" r="1.01"/>
<circle cx="135.7" cy="162.8" r="1.01"/>
<circle cx="139.7" cy="166.8" r="1.01"/>
<circle cx="139.7" cy="162.8" r="1.01"/>
<circle cx="143.7" cy="162.8" r="1.01"/>
<circle cx="143.7" cy="166.8" r="1.01"/>
<circle cx="147.7" cy="162.8" r="1.01"/>
<circle cx="147.7" cy="166.8" r="1.01"/>
<circle cx="151.7" cy="166.8" r="1.01"/>
<circle cx="151.7" cy="162.8" r="1.01"/>
<circle cx="155.7" cy="162.8" r="1.01"/>
<circle cx="155.7" cy="166.8" r="1.01"/>
<circle cx="159.7" cy="166.8" r="1.01"/>
<circle cx="159.7" cy="162.8" r="1.01"/>
<circle cx="163.7" cy="166.8" r="1.01"/>
<circle cx="163.7" cy="162.8" r="1.01"/>
<circle cx="167.7" cy="162.8" r="1.01"/>
<circle cx="167.7" cy="166.8" r="1.01"/>
<circle cx="171.7" cy="166.8" r="1.01"/>
<circle cx="171.7" cy="162.8" r="1.01"/>
<circle cx="175.7" cy="166.8" r="1.01"/>
<circle cx="175.7" cy="162.8" r="1.01"/>
<circle cx="179.7" cy="162.8" r="1.01"/>
<circle cx="179.7" cy="166.8" r="1.01"/>
<circle cx="183.7" cy="162.8" r="1.01"/>
<circle cx="183.7" cy="166.8" r="1.01"/>
<circle cx="187.7" cy="166.8" r="1.01"/>
<circle cx="187.7" cy="162.8" r="1.01"/>
<circle cx="191.7" cy="166.8" r="1.01"/>
<circle cx="191.7" cy="162.8" r="1.01"/>
<circle cx="195.7" cy="162.8" r="1.01"/>
<circle cx="195.7" cy="166.8" r="1.01"/>
<circle cx="199.7" cy="166.8" r="1.01"/>
<circle cx="199.7" cy="162.8" r="1.01"/>
<circle cx="203.7" cy="166.8" r="1.01"/>
<circle cx="203.7" cy="162.8" r="1.01"/>
<circle cx="207.7" cy="162.8" r="1.01"/>
<circle cx="207.7" cy="166.8" r="1.01"/>
<circle cx="211.7" cy="162.8" r="1.01"/>
<circle cx="211.7" cy="166.8" r="1.01"/>
<circle cx="215.7" cy="166.8" r="1.01"/>
<circle cx="215.7" cy="162.8" r="1.01"/>
</g>
<!-- layer: Hidden -->
<g fill="none" stroke="#000" stroke-width=".3">
<path d="M70.6 117.9h2M70.6 119.7h2M70.6 114.4h2M70.6 119.8h2M70.6 117.8h2M70.6 115.8h2M70.6 113.8h2M70.6 111.8h2M70.6 109.8h2M70.6 123.2h2M70.6 139.8h2M70.6 137.8h2"/>
<path d="M70.6 135.8h2M70.6 133.8h2M70.6 131.8h2M70.6 129.8h2M70.6 127.8h2M70.6 125.8h2M70.6 123.8h2M70.6 121.8h2M70.6 159.8h2M70.6 157.8h2M70.6 155.8h2M70.6 153.8h2"/>
<path d="M70.6 151.8h2M70.6 149.8h2M70.6 147.8h2M70.6 145.8h2M70.6 143.8h2M70.6 141.8h2M70.6 167.8h2M70.6 165.8h2M70.6 163.8h2M70.6 161.8h2"/>
</g>
<!-- layer: Border -->
<g fill="none" stroke="#000" stroke-width=".3">
<path d="M20 10.1h390v276.9h-390zM65 5.1v5M115 5.1v5M165 5.1v5M215 5.1v10M265 5.1v5M315 5.1v5M365 5.1v5M15 52.9h5M410 52.9h5M15 100.7h5M410 100.7h5"/>
<path d="M15 148.6h10M405 148.6h10M15 196.4h5M410 196.4h5M15 244.2h5M410 244.2h5M65 287v5M115 287v5M165 287v5M215 282.1v9.9M265 287v5M315 287v5"/>
<path d="M365 287v5"/>
</g>
<!-- layer: TitleBlock -->
<g fill="none" stroke="#000" stroke-width=".3">
<path d="M240 252.1v5.9M240 259v2.1M251 257.1l12-3.1v12l-12-3zM232 260.1h6M239 260.1h2M240 262.1v7M242 260.1h12M256 260.1h2M260 260.1h6"/>
<circle cx="240" cy="260" r="6"/>
<circle cx="240" cy="260" r="3.2"/>
</g>
<path d="M230 237.1h180v49.9h-180zM270 237.1v49.9M320 237.1v35M370 237.1v49.9M230 251h180M270 258h100M230 272l180 .1M270 265.1h100M395 272v15" fill="none" stroke="#000" stroke-width=".36"/>
<!-- layer: FD_Dimensions -->
<g fill="none" stroke="#000" stroke-width=".3">
<path d="M100.2 99.8h19.4M121.7 82v15.7M125.2 84.1h93M151.7 91.6v25.1M155.2 93.7h53M211.7 91.6v25.1M215.2 93.7h3M221.7 82v87.7M102.3 103.3v65M111.8 118.8h37.8M113.9 103.3v12M215.9 117.2l-8.4 3.2"/>
<path d="M246.7 105.9l-27.5 10.1M204.2 121.6l-3.3 1.2M70.6 173.9v10.5M72.6 173.9v10.5M100.2 171.8h19.4M63.6 182.3h3.5M70.6 182.3h2M76.1 182.3h7.6"/>
</g>
<g fill="#000" stroke="#000" stroke-width=".3">
<path d="M121.7 84.1l3.5-.6v1.2zM151.7 93.7l3.5-.6v1.2zM208.2 93.1l3.5 .6-3.5 .6zM211.7 93.7l3.5-.6v1.2zM218.2 83.5l3.5 .6-3.5 .6zM218.2 93.1l3.5 .6-3.5 .6zM102.3 99.8l.6 3.5h-1.2zM113.3 115.3h1.2l-.6 3.5zM113.9 99.8l.6 3.5h-1.2zM215.9 117.2l3.1-1.7 .4 1.1zM204 121l3.5-.6-3.1 1.7zM101.7 168.3h1.2l-.6 3.5z"/>
<path d="M67.1 181.7l3.5 .6-3.5 .6zM72.6 182.3l3.5-.6v1.2z"/>
</g>
<!-- layer: Smart Centers -->
<g fill="none" stroke="#000" stroke-width=".3">
<path d="M67.1 118.8h9M143.7 118.8h5.3M150.8 118.8h1.8M151.7 110.8v5.3M151.7 117.9v1.8M154.4 118.8h5.3M203.7 118.8h5.3M210.8 118.8h1.8M211.7 110.8v5.3M211.7 117.9v1.8M214.4 118.8h5.3M151.7 121.5v5.3"/>
<path d="M211.7 121.5v5.3"/>
</g>
<!-- layer: Parts Lists -->
<path d="M230.1 214.4h179.9v22.7h-179.9zM248.4 214.4v15.2M269.6 214.4v15.2M335 214.4v15.2M230.1 229.6h179.9M230.1 222.1h179.9" fill="none" stroke="#000" stroke-width=".3"/>
<!-- layer: Balloons -->
<g fill="none" stroke="#000" stroke-width=".3">
<path d="M225.2 148.3h10.3"/>
<circle cx="241.8" cy="148.2" r="6.3"/>
</g>
<path d="M221.7 148.3l3.5-.6v1.2z" fill="#000" stroke="#000" stroke-width=".3"/>
<g font-size="7">
<text x="239.8" y="150.7">8</text>
<text x="398.4" y="282">A3</text>
</g>
<text font-size="5.6" x="339.3" y="282">Basislamp</text>
<g font-size="4.9">
<text x="169" y="82.6">50</text>
<text x="177" y="92.3">30</text>
<text x="215.3" y="92.3">5</text>
<text x="112.5" y="112.7" transform="rotate(-90 112.5 112.7)">9.5</text>
<text x="226.8" y="110.7" transform="rotate(-20 226.8 110.7)">Ø4.5(2x)</text>
<text x="100.9" y="138.5" transform="rotate(-90 100.9 138.5)">36</text>
<text x="80.4" y="180.9">1</text>
<text x="237.9" y="219.4">8</text>
<text x="257.8" y="219.4">1</text>
<text x="270.7" y="219.4">Printplaat</text>
<text x="358.1" y="219.5">Inkoop DVC</text>
<text x="234.4" y="227.6">Item</text>
<text x="255.1" y="227.1">Qty</text>
<text x="288.2" y="227.6">Part Number</text>
<text x="360.2" y="227.1">Description</text>
<text x="309.7" y="235">Parts List</text>
</g>
<text font-size="4.2" x="376.3" y="281.9">8 van 10</text>
<g font-size="3.5">
<text x="39" y="8.8">1</text>
<text x="89" y="8.8">2</text>
<text x="139" y="8.8">3</text>
<text x="189" y="8.8">4</text>
<text x="239" y="8.8">5</text>
<text x="289" y="8.8">6</text>
<text x="339" y="8.8">7</text>
<text x="389" y="8.8">8</text>
<text x="16.3" y="30.2">A</text>
<text x="411.3" y="30.2">A</text>
<text x="16.3" y="78">B</text>
<text x="411.3" y="78">B</text>
<text x="16.2" y="125.9">C</text>
<text x="411.2" y="125.9">C</text>
<text x="16.2" y="173.7">D</text>
<text x="411.2" y="173.7">D</text>
<text x="16.3" y="221.6">E</text>
<text x="411.3" y="221.6">E</text>
<text x="16.4" y="269.4">F</text>
<text x="411.4" y="269.4">F</text>
<text x="39" y="290.8">1</text>
<text x="89" y="290.8">2</text>
<text x="139" y="290.8">3</text>
<text x="189" y="290.8">4</text>
<text x="239" y="290.8">5</text>
<text x="289" y="290.8">6</text>
<text x="339" y="290.8">7</text>
<text x="389" y="290.8">8</text>
</g>
<g font-size="3.2">
<text x="312.7" y="262.5">mm</text>
<text x="306.3" y="269.7">11-2023</text>
</g>
<g font-size="3.1">
<text x="361.9" y="255.6">ZVD</text>
<text x="358.5" y="262.6">SWEM</text>
</g>
<g font-size="3">
<text x="244.6" y="242.3">Ruwheid</text>
<text x="285.6" y="242.3">ISO-Passingen</text>
<text x="325" y="242.3">Vorm- en plaatstoleranties vgl.</text>
<text x="238.2" y="246.1">volgens NEN 3634</text>
<text x="288.5" y="246">NEN-2807</text>
<text x="335.7" y="246.1">NEN-ISO 1101</text>
<text x="271.9" y="254.3">Schaal</text>
<text x="321.9" y="254.3">Getekend</text>
<text x="379.2" y="255.3">Maatinschrijving</text>
<text x="271.8" y="261.4">Maateenheid</text>
<text x="321.8" y="261.4">Klas</text>
<text x="372.6" y="262.9">Algemene maattoleranties</text>
<text x="374.3" y="259.1">volgens NEN-ISO 129-1</text>
<text x="271.8" y="268.3">Datum</text>
<text x="321.9" y="268.3">Gezien</text>
<text x="371.7" y="266.6">volgens NEN-ISO 2768-1 m</text>
<text x="271.8" y="275.3">Benaming</text>
<text x="372" y="275.3">Tek nr.</text>
</g>
<text font-size="2.8" x="313.9" y="255.8">2:1</text>
</svg>
